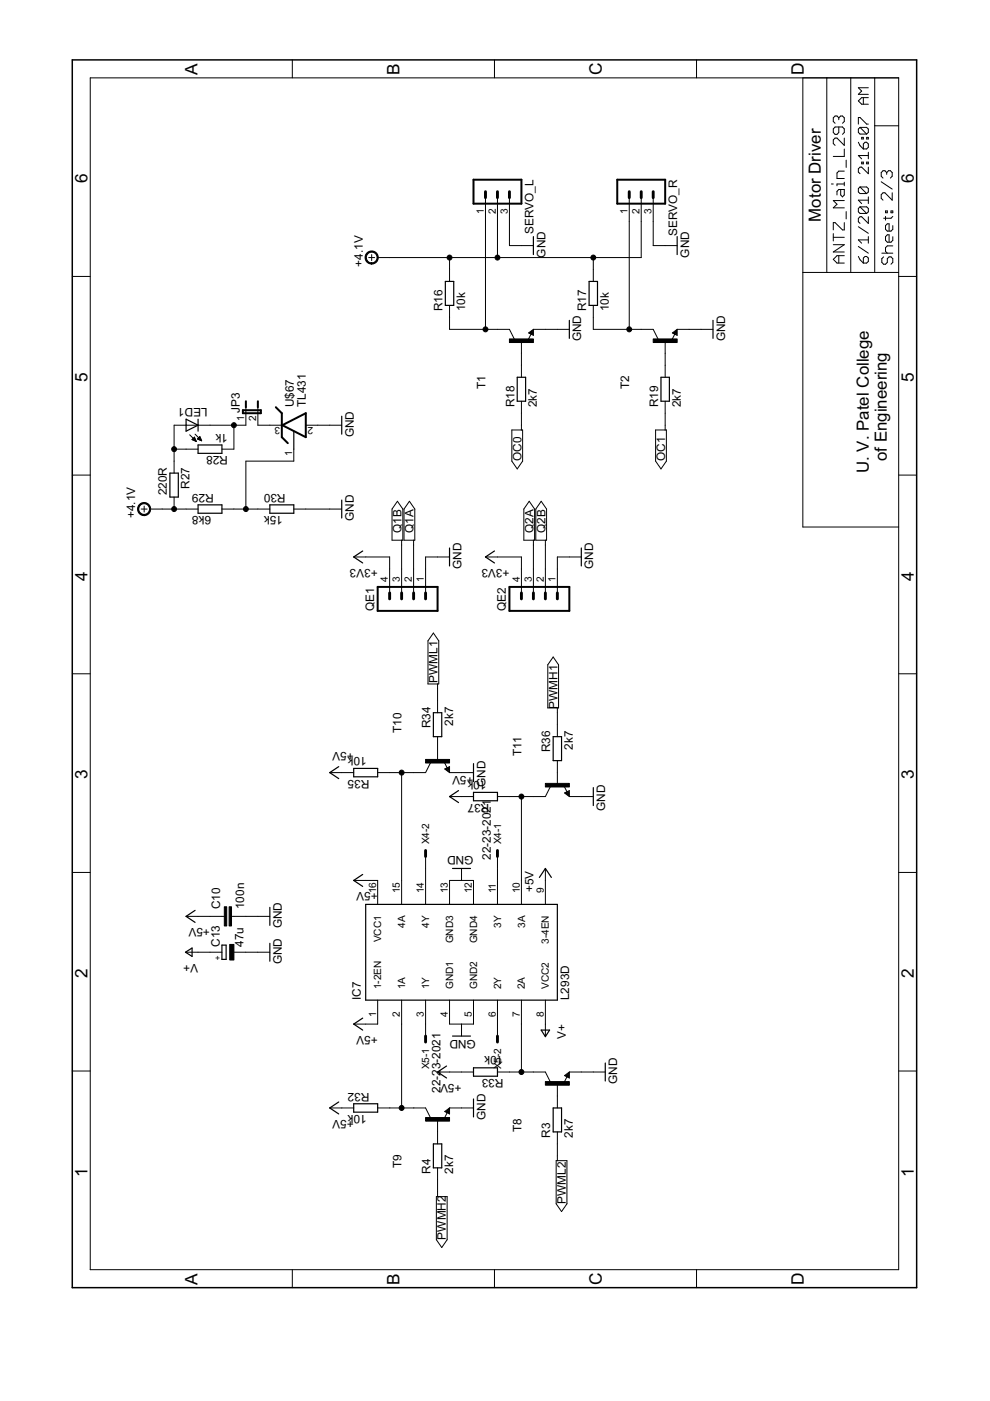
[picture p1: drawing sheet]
<svg xmlns="http://www.w3.org/2000/svg" width="210mm" height="297mm" viewBox="0 0 210 297" stroke-linecap="round" stroke-linejoin="round" font-family="sans-serif">
<g fill="#000" stroke="#000" stroke-width=".21">
<path d="M19.1 16.5v252.7zM62 12.7v3.8zM104.8 12.7v3.8zM147.7 12.7v3.8zM170.2 16.5h5.1zM175.3 16.5h5.1zM182 18.6h2.1zM182 18.6l.7 .7zM180.4 16.5h5.1zM185.5 16.5h5zM19.1 16.5h171.4zM176.3 39h.4z"/>
<path d="M176.7 33.2h2.3zM176.7 29.7v.7zM176.7 30.4l.4 .4zM176.7 27.3v.8zM176.7 28.1l.4 .4zM176.7 25v.8zM176.7 25l.4-.4zM177.1 29.3l-.4 .4zM177.1 26.9l-.4 .4zM177.1 28.5h.4zM176.7 25.8l.4 .3zM177.1 24.6h.4z"/>
<path d="M177.5 39v.4zM177.5 39h1.5zM177.5 36.7v1.1zM177.8 36.3l-.3 .4zM177.1 29.3h.4zM177.8 28.1l-.3 .4zM177.5 24.6l.3 .4zM177.8 36.3h1.2zM177.8 26.9v1.2zM177.8 25v.4zM177.8 25l.4-.4zM178.2 24.6h.4z"/>
<path d="M179 28.1l-.4 .4zM177.1 26.9h1.5zM178.6 24.6l.4 .4zM179 38.6v.8zM177.5 37.8h1.5zM179 31.6v1.6zM179 29.3v1.5zM177.5 29.3l1.5 1.5zM179 27.3v.8zM178.6 26.9l.4 .4zM179 25v.8zM179 25.8l-.4 .3z"/>
<path d="M179.4 34v1.5zM182 40l.4-.4zM182 35.8v.7zM182 36.5l.4 .3zM182 33h2.1zM182 30.2l.4 .7zM182 27.4v.7zM182 27.4l.4-.4zM182 24.9v1.4zM182 24.9h.4zM182 21.4l.7-.7zM182 20l.7-.7z"/>
<path d="M182.4 39.6h1.3zM182.4 35.4l-.4 .4zM182.4 30.9l.6 .7zM182 28.1l.4 .3zM182.4 27h1.3zM182.4 24.9l1.3 1.4zM182.4 35.4h.3zM182.7 34.4v.3zM182.7 34.4h.3zM182 33l.7 .7zM182.7 29.1v.4zM182.7 29.1h.3z"/>
<path d="M182 21.4l.7 .7zM182.7 20.7h1.4zM183 34.4v.3zM182.7 34.7h.3zM183 31.6h.7zM183 30.5v1.1zM183 29.1v.4zM182.7 29.5h.3zM183 20.7v1.4zM183.4 30.2l-.4 .3zM183.7 39.6l.4 .4zM183.7 34.4v.3z"/>
<path d="M183.7 34.4h.4zM183.7 31.6l.4-.4zM183.4 30.2h.3zM183.7 29.1v.4zM183.7 29.1h.4zM182.4 28.4h1.3zM183.7 27l.4 .4zM182.4 27l1.3 1.4zM183.7 26.3h.4zM184.1 40v.7zM184.1 35.4v1.4zM182.7 35.4l1.4 1.4z"/>
<path d="M184.1 34.4v.3zM183.7 34.7h.4zM184.1 32.3v1.4zM184.1 30.5v.7zM183.7 30.2l.4 .3zM184.1 29.1v.4zM183.7 29.5h.4zM184.1 27.4v.7zM184.1 28.1l-.4 .3zM182.7 22.1h1.4zM182 20h2.1zM185.5 16.5v10.2z"/>
<path d="M185.5 26.7v31.1zM186.8 36.6v.8zM187.2 36.2l-.4 .4zM186.8 37.4l.4 .4zM187.2 36.2h.4zM187.6 36.2l.4 .4zM188 36.6v.4zM188.4 36.2l-.4 .4zM188.4 36.2h.4zM188.8 36.2l.4 .4zM189.2 36.6v.8zM189.2 37.4l-.4 .4z"/>
<path d="M185.5 26.7h5zM15.3 58.6h3.8zM78.8 54v1.2zM78.2 54.6h1.2zM80.1 54.6h2.5zM95.3 57.1v2.6zM82.6 54.6h12.7zM95.3 54.6v2.5zM102.9 41.9v5.1zM105.5 41.9v5.1zM95.3 54.6h10.2zM105.5 47v7.6z"/>
<path d="M108 41.9v5.1zM108 47v5.1zM110.6 52.1h2.5zM108 52.1h2.6zM125.8 57.1v2.6zM105.5 54.6h20.3zM125.8 54.6v2.5zM133.4 41.9v5.1zM136 41.9v5.1zM136 47v7.6zM125.8 54.6h10.2zM138.5 41.9v5.1z"/>
<path d="M138.5 47v5.1zM141 52.1h2.6zM138.5 52.1h2.5zM170.2 16.5v41.3zM175.3 16.5v41.3zM170.2 57.8h5.1zM176.7 55l.8-.8zM176.7 53.4l2.3-1.5zM176.7 49.5v1.6zM176.7 47.2v1.5zM176.7 47.2h.4zM176.7 44.1l.8-.8z"/>
<path d="M176.7 42.5h2.3zM177.1 47.2l1.5 1.5zM176.7 55l.8 .8zM177.5 54.2h1.5zM176.7 42.5l.8 .8zM177.5 40.6v.7zM177.8 40.2l-.3 .4zM177.8 54.2v1.6zM177.8 40.2h1.2zM178.2 40.2v1.1zM178.6 48.7h.4zM178.2 41.3l.4 .4z"/>
<path d="M177.5 55.8h1.5zM176.7 53.4h2.3zM176.7 51.9h2.3zM176.7 50.3h2.3zM179 47.2v1.5zM176.7 44.1h2.3zM179 40.2v1.1zM179 41.3l-.4 .4zM179.4 44.9v1.5zM180.4 16.5v41.3zM175.3 57.8h5.1zM182 54.4l.4 .7z"/>
<path d="M182 50.9h2.1zM182 46.3v.7zM182 47l.4 .4zM182 44.2v.7zM182 44.2l.4-.3zM182 42.4h2.1zM182 40v.7zM182.4 55.1l.6 .7zM182.4 46l-.4 .3zM182 44.9l.4 .4zM182.4 43.9h1.3zM182 40.7l.4 .3z"/>
<path d="M182 50.9l.7 .7zM182.4 46h.3zM182 42.4l.7 .8zM183 55.8h.7zM183 54.7v1.1zM183 54.7l.4-.3zM183.7 55.8l.4-.4zM183.4 54.4h.3zM182.4 45.3h1.3zM183.7 43.9l.4 .3zM182.4 43.9l1.3 1.4zM182.4 41h1.3z"/>
<path d="M182.4 39.6l1.3 1.4zM184.1 54.7v.7zM183.7 54.4l.4 .3zM182 52.3l2.1 1.4zM184.1 50.2v1.4zM182 48.1l2.1 1.4zM184.1 46v1.4zM182.7 46l1.4 1.4zM184.1 44.2v.7zM183.7 45.3l.4-.4zM184.1 41.7v1.5zM183.7 41l.4-.3z"/>
<path d="M185.5 57.8h5zM180.4 57.8h5.1zM186.8 41.3v.7zM186.8 42l.4 .4zM187 54.8v.8zM187 55.6l.3 .4zM187 53.7h2.3zM187.2 40.9l-.4 .4zM187 54.8l.3-.3zM187.3 56h.4zM187.3 46.3h1.6zM187.2 40.9h.4z"/>
<path d="M188.1 55.6l-.4 .4zM187.7 52.5v.8zM187.7 52.5l.4-.4zM187.7 50.2v.7zM188.1 49.8l-.4 .4zM187.7 47.8v.8zM187.7 47.8l.4-.3zM187.7 45.9v.8zM187.7 44.7v.4zM187.7 44.7h.4zM188.1 54.8v.8zM188.1 54.8l.4-.3z"/>
<path d="M187.7 53.3l.4 .4zM188.1 52.1h1.2zM187.7 50.9l.4 .5zM188.1 49.8h.4zM187.7 48.6l.4 .4zM188.1 47.5h.4zM188.1 44.7v.4zM187.7 45.1h.4zM188.5 54.5h.4zM188.5 49.8v1.6zM188.5 47.5v1.5zM188.9 54.5l.4 .3z"/>
<path d="M188.1 51.4h.8zM188.1 49h.8zM189.3 45.9l-.4 .4zM188.9 44.7v.4zM188.9 44.7h.4zM189.2 40.9v1.5zM187.6 40.9l1.6 1.5zM186.8 38.5l2.4 1.6zM189.3 54.8v.8zM189.3 55.6l-.4 .4zM189.3 50.2v.7zM189.3 50.9l-.4 .5z"/>
<path d="M189.3 47.8v.8zM189.3 48.6l-.4 .4zM189.3 44.7v.4zM188.9 45.1h.4zM190.5 58.6h3.9zM95.3 64.7v2.6zM95.3 67.3v2.5zM95.3 69.8h7.6zM102.9 47v22.8zM105.5 69.8h2.5zM102.9 69.8h2.6zM108 69.8l1 2.1z"/>
<path d="M110.6 72.4v2.5zM110.6 77.4v2.6zM110.6 74.9v2.5zM112.1 70.6l1-.8zM112.6 70.8l-.6 1.3zM113.1 69.8v1.3zM112.1 70.6l1 .5zM113.1 69.8h2.5zM115.6 69.8h2.6zM118.2 69.8h2.5zM125.8 64.7v2.6zM125.8 67.3v2.5z"/>
<path d="M125.8 69.8h7.6zM133.4 47v22.8zM136 69.8h2.5zM133.4 69.8h2.6zM138.5 69.8l1 2.1zM141 72.4v2.5zM141 77.4v2.6zM141 74.9v2.5zM142.6 70.6l1-.8zM143.1 70.8l-.6 1.3zM143.6 69.8v1.3zM142.6 70.6l1 .5z"/>
<path d="M143.6 69.8h2.5zM146.1 69.8h2.5zM148.6 69.8h2.6zM36.9 97.8v2.5zM36.9 90.1h2.6zM36.9 90.1v5.1zM36.9 95.2v2.6zM39.5 95.2h2.5zM39.5 90.1h2.5zM36.9 95.2h2.6zM40.2 92.2l1.4 1.4zM41.2 92.7l-.5 .5z"/>
<path d="M40.9 93v.3zM41 92.9v.4zM41.1 92.8v.6zM41.2 92.7l.4 .9zM41.2 92.7v.7zM41.3 93v.5zM41.4 92.1l1.4 1.4zM41.5 93.3v.2zM40.7 93.2l.9 .4zM41.9 93.1l.5-.5zM42 93v.1zM42.1 92.9v.3z"/>
<path d="M42.2 92.8v.4zM42.3 92.6v.7zM42.4 92.6l.4 .9zM42.4 92.7v.6zM42.5 93v.4zM42.7 93.3v.1zM41.9 93.1l.9 .4zM42 90.1h2.5zM44.5 90.1h5.1zM47.1 95.2h2.5zM49.6 90.1h2.5zM49.6 90.1v5.1z"/>
<path d="M52.1 87.6v2.5zM52.1 86.3v1.3zM52.1 97.8h10.2zM54.7 87.6v2.5zM54.7 86.3v1.3zM54.7 90.1h2.5zM57.2 90.1h2.6zM62.3 95.2v2.6zM64.8 90.1h2.6zM69.9 90.1h2.6zM67.4 90.1h2.5zM108.5 91.2v6.6z"/>
<path d="M108.5 91.2h2.1zM110.8 97.8l-1.1 1.6zM108.5 97.8l1.2 1.6zM110.6 91.2h.2zM110.6 90.1v1.1zM110.6 85.1v2.5zM110.6 87.6v2.5zM110.8 91.2v6.6zM139 91.2v6.6zM139 91.2h2zM141.3 97.8l-1.2 1.6zM139 97.8l1.1 1.6z"/>
<path d="M141 91.2h.3zM141 90.1v1.1zM141 85.1v2.5zM141 87.6v2.5zM141.3 91.2v6.6zM15.3 100.7h3.8zM30.6 107.3v1.3zM29.9 107.9h1.3zM31.8 107.9h2.6zM34.4 107.9h2.5zM36.9 105.4v2.5zM36.9 107.9h2.6z"/>
<path d="M39.5 107.9h2.5zM47.1 107.9h2.5zM49.6 107.9h2.5zM52.1 107.9h2.6zM52.1 97.8v10.1zM54.7 107.9h2.5zM62.3 107.9h2.5zM69.9 107.9h2.6zM64.8 107.9h5.1zM75 118.1h2.5zM77.5 118.1h5.1zM83.1 107.9v6.6z"/>
<path d="M83.1 114.5h2.1zM84.3 106.3l1.1 1.6zM84.3 106.3l-1.2 1.6zM85.2 114.5h.2zM85.2 114.5v1zM85.4 107.9v6.6zM85.7 107.9v6.6zM85.7 114.5h2zM86.8 106.3l1.1 1.6zM86.8 106.3l-1.1 1.6zM87.7 114.5h.2zM87.7 114.5v1z"/>
<path d="M87.9 107.9v6.6zM90.2 118.1h2.6zM92.8 118.1h2.5zM102.9 118.1h2.6zM105.5 118.1h5.1zM111.1 107.9v6.6zM111.1 114.5h2zM112.2 106.3l1.1 1.6zM112.2 106.3l-1.1 1.6zM113.1 114.5h.2zM113.1 114.5v1zM113.3 107.9v6.6z"/>
<path d="M113.6 107.9v6.6zM113.6 114.5h2zM114.7 106.3l1.2 1.6zM114.7 106.3l-1.1 1.6zM115.6 114.5h.3zM115.6 114.5v1zM115.9 107.9v6.6zM118.2 118.1h2.5zM120.7 118.1h2.6zM170.2 57.8v53.9zM170.2 111.7h20.3zM190.5 100.7h3.9z"/>
<path d="M82.6 120.6v5.1zM82.6 118.1v2.5zM85.2 120.6v5.1zM85.2 115.5v5.1zM87.7 120.6v5.1zM87.7 115.5v5.1zM90.2 120.6v5.1zM90.2 118.1v2.5zM90.7 135.9v9.1zM91.9 134.2l1.1 1.7zM91.9 134.2l-1.2 1.7zM110.6 120.6v5.1z"/>
<path d="M110.6 118.1v2.5zM113.1 120.6v5.1zM113.1 115.5v5.1zM115.6 120.6v5.1zM115.6 115.5v5.1zM117.3 139.3l1.1 1.6zM117.3 139.3l-1.2 1.6zM118.2 120.6v5.1zM118.2 118.1v2.5zM15.3 142.9h3.8zM90.7 145h2.1zM92.8 145h.2z"/>
<path d="M92.8 145v1zM92.8 156.2v2.5zM92.8 148.6v2.5zM92.8 158.7v2.6zM92.8 146v2.6zM93 135.9v9.1zM116.1 140.9v9.2zM116.1 150.1h2.1zM118.2 150.1h.2zM118.2 150.1v1zM118.2 153.6v2.6zM118.2 151.1v2.5z"/>
<path d="M118.4 140.9v9.2zM190.5 142.9h3.9zM72.5 163.8h2.5zM69.9 163.8h2.6zM80.1 163.8h2.5zM82.6 163.8h2.6zM85.2 163.8h2.5zM85.2 163.8v22.9zM87.7 163.8h2.5zM91.2 161.8l-1 2zM94.3 163l1 .8zM94.2 161.6l.6 1.2z"/>
<path d="M95.3 162.5v1.3zM94.3 163l1-.5zM97.9 163.8h2.5zM97.9 168.9h2.5zM95.3 168.9h2.6zM95.3 163.8h2.6zM105.5 168.9h2.5zM108 168.9h2.6zM110.6 168.9h2.5zM110.6 168.9v17.8zM113.1 168.9h2.5zM116.6 166.9l-1 2z"/>
<path d="M118.2 161.3v2.5zM118.2 163.8v2.5zM119.7 168.1l1 .8zM119.6 166.6l.6 1.3zM120.7 167.6v1.3zM119.7 168.1l1-.5zM123.3 168.9h2.5zM120.7 168.9h2.6zM15.3 185h3.8zM39.5 194.3h2.5zM44.5 194.3h2.6zM42 194.3h2.5z"/>
<path d="M47.1 194.3h.5zM49.1 194.3h.5zM49.6 194.3h2.5zM52.1 194.3h2.6zM54.7 194.3h2.5zM75 186.7h2.5zM77.5 186.7h2.6zM80.1 186.7v5zM85.2 186.7v5zM90.2 181.6v2.5zM90.2 186.7v5zM90.2 184.1v2.6z"/>
<path d="M95.3 186.7v5zM95.3 186.7h2.6zM97.9 184.1v2.6zM97.9 186.7h2.5zM100.4 186.7v5zM105.5 181.6v2.5zM105.5 186.7v5zM105.5 184.1v2.6zM110.6 186.7v5zM115.6 186.7v5zM115.6 184.1v2.6zM190.5 185h3.9z"/>
<path d="M39.5 201.9h2.5zM44.5 201.9h2.6zM42 201.9h2.5zM49.6 201.9h2.5zM54.7 201.9h2.5zM52.1 201.9h2.6zM75 217.1h2.5zM77.5 217.1h2.6zM80.1 212v5.1zM85.2 212v5.1zM90.2 217.1v2.6zM90.2 212v5.1z"/>
<path d="M95.3 212v5.1zM95.3 217.1h2.6zM97.9 217.1v2.6zM97.9 217.1h2.5zM100.4 212v5.1zM105.5 217.1v2.6zM105.5 212v5.1zM110.6 212v5.1zM110.6 217.1v10.2zM115.6 217.1v2.6zM115.6 212v5.1zM15.3 227.1h3.8z"/>
<path d="M72.5 234.9h2.5zM69.9 234.9h2.6zM80.1 234.9h2.5zM82.6 234.9h2.6zM85.2 234.9h2.5zM85.2 217.1v17.8zM87.7 234.9h2.5zM90.2 234.9l1 2zM92.8 240v2.5zM92.8 237.4v2.6zM94.3 235.7l1-.8zM94.8 235.9l-.6 1.3z"/>
<path d="M92.8 227.3h2.5zM95.3 234.9v1.3zM94.3 235.7l1 .5zM95.3 227.3h2.6zM97.9 227.3h2.5zM97.9 234.9h2.5zM95.3 234.9h2.6zM105.5 227.3h2.5zM108 227.3h2.6zM110.6 227.3h2.5zM113.1 227.3h2.5zM115.6 227.3l1 2z"/>
<path d="M118.2 232.4v2.5zM118.2 229.8v2.6zM119.7 228l1-.7zM120.2 228.3l-.6 1.2zM120.7 227.3v1.3zM119.7 228l1 .6zM120.7 227.3h2.6zM123.3 227.3h2.5zM125.8 227.3h2.5zM190.5 227.1h3.9zM92.5 253.7v9.1zM92.5 253.7h.3z"/>
<path d="M92.8 252.7v1zM92.8 247.6v2.5zM92.8 250.1v2.6zM92.8 253.7h2zM117.9 246.1v9.1zM117.9 246.1h.3zM118.2 245.1v1zM118.2 240v2.5zM118.2 242.5v2.6zM117.9 255.2l1.2 1.7zM120.2 255.2l-1.1 1.7zM120.2 246.1v9.1z"/>
<path d="M118.2 246.1h2zM19.1 269.2h171.4zM62 269.2v3.8zM92.5 262.8l1.2 1.7zM94.8 262.8l-1.1 1.7zM94.8 253.7v9.1zM104.8 269.2v3.8zM147.7 269.2v3.8zM190.5 16.5v252.7z"/>
<path d="M77.7 53.7a1.4 1.4 0 0 1 2.4 .3 1.4 1.4 0 0 1-1.3 2v-.3a1.14 1.14 0 0 1-.9-1.7 1.14 1.14 0 0 1 1.9-.1 1.14 1.14 0 0 1-.7 1.8h-.3v.3a1.39 1.39 0 0 1-1.3-.8 1.39 1.39 0 0 1 .2-1.5z" fill-rule="evenodd"/>
<path d="M29.5 107a1.39 1.39 0 0 1 2.3 .3 1.39 1.39 0 0 1-1.2 2v-.2a1.14 1.14 0 0 1-1.1-1.6 1.14 1.14 0 0 1 1.9-.3 1.14 1.14 0 0 1-.6 1.8l-.2 .1v.2a1.39 1.39 0 0 1-1.3-.8 1.39 1.39 0 0 1 .2-1.5z" fill-rule="evenodd"/>
<circle cx="95.3" cy="54.6" r=".52"/>
<circle cx="105.5" cy="54.6" r=".52"/>
<circle cx="125.8" cy="54.6" r=".52"/>
<circle cx="102.9" cy="69.8" r=".52"/>
<circle cx="133.4" cy="69.8" r=".52"/>
<circle cx="36.9" cy="95.2" r=".52"/>
<circle cx="49.6" cy="90.1" r=".52"/>
<circle cx="36.9" cy="107.9" r=".52"/>
<circle cx="52.1" cy="107.9" r=".52"/>
<circle cx="85.1" cy="163.8" r=".52"/>
<circle cx="110.5" cy="168.9" r=".52"/>
<circle cx="85.1" cy="234.9" r=".52"/>
<circle cx="110.5" cy="227.3" r=".52"/>
</g>
<path d="M15.3 12.7v260.3zM15.3 12.7h179.1zM15.3 273h179.1zM194.4 12.7v260.3z" fill="#000" stroke="#000" stroke-width=".32"/>
<g fill="#000" stroke="#000" stroke-width=".42">
<path d="M100.4 38.1h10.2zM110.6 38.1v5.1zM130.9 38.1h10.1zM141 38.1v5.1zM100.4 38.1v5.1zM100.4 43.2h10.2zM130.9 38.1v5.1zM130.9 43.2h10.1zM51.5 87.6h3.8zM51.5 87v.6zM52.1 85.1v1.2zM54.7 85.1v1.2z"/>
<path d="M55.3 87v.6zM51.5 87h3.8zM59.8 92.7l1.2 1.3zM59.8 87.6v5.1zM58.5 86.3l1.3 1.3zM59.9 90.1l4.9 2.6zM59.9 90.1l4.9-2.5zM64.8 87.6v5.1zM80.1 129.5h12.7zM80.1 124.4v5.1zM92.8 124.4v5.1zM80.1 124.4h12.7z"/>
<path d="M108 129.5h12.7zM108 124.4v5.1zM120.7 124.4v5.1zM108 124.4h12.7z"/>
</g>
<g fill="#000" stroke="#000" stroke-width=".61">
<path d="M102.9 40.6v1.3zM105.5 40.6v1.3zM108 40.6v1.3zM133.4 40.6v1.3zM136 40.6v1.3zM138.5 40.6v1.3zM82.6 125.7v1.3zM85.2 125.7v1.3zM87.7 125.7v1.3zM90.2 125.7v1.3zM110.6 125.7v1.3zM113.1 125.7v1.3z"/>
<path d="M115.6 125.7v1.3zM118.2 125.7v1.3zM90.2 180.3v1.3zM105.5 180.3v1.3zM90.2 219.7v1.2zM105.5 219.7v1.2z"/>
</g>
<g fill="#000" stroke="#000" stroke-width=".25">
<path d="M94.4 59.7v5zM94.4 59.7h1.8zM113.1 50.2v3.8zM124.9 59.7v5zM124.9 59.7h1.8zM143.6 50.2v3.8zM96.2 59.7v5zM94.4 64.7h1.8zM109.7 80v5.1zM109.7 80h1.7zM112.3 70.6l.5 .2zM112.8 70.5v.3z"/>
<path d="M112.6 70.6l.2-.1zM113 70.1v.7zM112.3 70.6l.7-.5zM120.7 67.9v3.8zM126.7 59.7v5zM124.9 64.7h1.8zM140.1 80v5.1zM140.1 80h1.8zM142.8 70.6l.5 .2zM143.3 70.5v.3zM143.1 70.6l.2-.1zM143.4 70.1v.7z"/>
<path d="M142.8 70.6l.6-.5zM151.2 67.9v3.8zM39.5 88.9l2.5 1.2zM39.5 88.9v1.2zM39.5 90.1v1.3zM42 96.1h5.1zM42 94.3v1.8zM39.5 91.4l2.5-1.3zM42 88.9v1.2zM42 90.1v1.3zM42 94.3h5.1zM47.1 94.3v1.8z"/>
<path d="M62.3 91.4v3.8zM72.5 88.2v3.9zM111.4 80v5.1zM109.7 85.1h1.7zM141.9 80v5.1zM140.1 85.1h1.8zM36 100.3v5.1zM36 105.4h1.8zM36 100.3h1.8zM37.8 100.3v5.1zM42 108.8h5.1zM42 107v1.8z"/>
<path d="M42 107h5.1zM47.1 107v1.8zM57.2 108.8h5.1zM57.2 107v1.8zM57.2 107h5.1zM62.3 107v1.8zM72.5 106v3.8zM75 118.1l1.9 1.3zM75 118.1l1.9-1.3zM95.3 116.2v3.8zM102.9 118.1l1.9 1.3zM102.9 118.1l1.9-1.3z"/>
<path d="M123.3 116.2v3.8zM91.9 151.1v5.1zM93.7 151.1v5.1zM91.9 156.2h1.8zM91.9 151.1h1.8zM119.1 156.2v5.1zM117.3 156.2h1.8zM69.9 163.8l1.9-1.3zM69.9 163.8l1.9 1.3zM75 162.9h5.1zM75 162.9v1.8zM75 164.7h5.1z"/>
<path d="M80.1 162.9v1.8zM94.6 163l.5-.2zM95.1 162.8v.4zM94.8 163l.3 .2zM95.2 162.8v.8zM94.6 163l.6 .6zM95.3 168.9l1.9-1.3zM95.3 168.9l1.9 1.3zM100.4 161.9v3.8zM100.4 168h5.1zM100.4 168v1.8zM100.4 169.8h5.1z"/>
<path d="M105.5 168v1.8zM117.3 156.2v5.1zM117.3 161.3h1.8zM120 168.1l.5-.2zM120.5 167.9v.4zM120.2 168.1l.3 .2zM120.6 167.9v.7zM120 168.1l.6 .5zM125.8 167v3.8zM39.5 194.3l1.9 1.3zM39.5 194.3l1.9-1.3zM57.2 192.4v3.8z"/>
<path d="M75 186.7l1.9 1.2zM75 186.7l1.9-1.3zM77.5 191.7v20.3zM95.9 184.1h3.9zM115.6 184.1l-1.2 1.9zM115.6 184.1l1.3 1.9zM77.5 191.7h40.7zM39.3 201.9l1.4 .9zM39.3 201.9l1.4-.9zM40.7 201v1.8zM47.1 203.4h.8zM47.1 200.4v3z"/>
<path d="M47.9 200.4v3zM47.1 200.4h.8zM57.2 200v3.8zM75 217.1l1.9 1.3zM75 217.1l1.9-1.2zM77.5 212h40.7zM95.9 219.7h3.9zM114.7 218.4l.9 1.4zM116.5 218.4l-.9 1.4zM114.7 218.4h1.8zM118.2 191.7v20.3zM69.9 234.9l1.9 1.3z"/>
<path d="M69.9 234.9l1.9-1.3zM75 235.8h5.1zM75 234v1.8zM75 234h5.1zM80.1 234v1.8zM92.8 227.3l1.9 1.3zM94.6 235.7l.5 .2zM92.8 227.3l1.9-1.3zM95.1 235.5v.4zM94.8 235.7l.3-.2zM95.2 235.2v.7zM94.6 235.7l.6-.5z"/>
<path d="M100.4 228.2h5.1zM100.4 226.4v1.8zM100.4 233v3.8zM100.4 226.4h5.1zM105.5 226.4v1.8zM117.3 234.9v5.1zM119.1 234.9v5.1zM117.3 234.9h1.8zM117.3 240h1.8zM120 228l.5 .3zM120.5 227.9v.4zM120.2 228l.3-.1z"/>
<path d="M120.6 227.5v.8zM120 228l.6-.5zM128.3 225.4v3.8zM91.9 242.5v5.1zM93.7 242.5v5.1zM91.9 242.5h1.8zM91.9 247.6h1.8z"/>
</g>
<path d="M108 71.9h5.1v.7h-5.1zM138.5 71.9h5.1v.7h-5.1zM90.2 161h5.1v.8h-5.1zM115.6 166.1h5.1v.8h-5.1zM47.6 192.3h.5v4h-.5zM48.6 192.3h.5v4h-.5zM48.7 200.2h.9v3.3h-.9zM90.2 236.9h5.1v.8h-5.1zM115.6 229.3h5.1v.8h-5.1z" fill="#000" stroke="#000" stroke-width=".21"/>
<g font-size="4.1">
<text x="41.9" y="15.9" transform="rotate(-90 41.9 15.9)">A</text>
<text x="84.7" y="15.9" transform="rotate(-90 84.7 15.9)">B</text>
<text x="127.6" y="15.9" transform="rotate(-90 127.6 15.9)">C</text>
<text x="170.4" y="15.9" transform="rotate(-90 170.4 15.9)">D</text>
<text x="18.5" y="38.9" transform="rotate(-90 18.5 38.9)">6</text>
<text x="193.8" y="38.9" transform="rotate(-90 193.8 38.9)">6</text>
<text x="18.5" y="81" transform="rotate(-90 18.5 81)">5</text>
<text x="193.8" y="81" transform="rotate(-90 193.8 81)">5</text>
<text x="18.5" y="123.1" transform="rotate(-90 18.5 123.1)">4</text>
<text x="193.8" y="123.1" transform="rotate(-90 193.8 123.1)">4</text>
<text x="18.5" y="165.2" transform="rotate(-90 18.5 165.2)">3</text>
<text x="193.8" y="165.2" transform="rotate(-90 193.8 165.2)">3</text>
<text x="18.5" y="207.3" transform="rotate(-90 18.5 207.3)">2</text>
<text x="193.8" y="207.3" transform="rotate(-90 193.8 207.3)">2</text>
<text x="18.5" y="249.4" transform="rotate(-90 18.5 249.4)">1</text>
<text x="193.8" y="249.4" transform="rotate(-90 193.8 249.4)">1</text>
<text x="41.9" y="272.4" transform="rotate(-90 41.9 272.4)">A</text>
<text x="84.7" y="272.4" transform="rotate(-90 84.7 272.4)">B</text>
<text x="127.6" y="272.4" transform="rotate(-90 127.6 272.4)">C</text>
<text x="170.4" y="272.4" transform="rotate(-90 170.4 272.4)">D</text>
</g>
<g font-size="4">
<text x="174" y="47" transform="rotate(-90 174 47)">Motor Driver</text>
<text x="184.2" y="100.3" transform="rotate(-90 184.2 100.3)">U. V. Patel College</text>
<text x="188" y="97.8" transform="rotate(-90 188 97.8)">of Engineering</text>
</g>
<g font-size="2.8">
<text x="113.1" y="49.6" transform="rotate(-90 113.1 49.6)">SERVO_L</text>
<text x="143.6" y="50" transform="rotate(-90 143.6 50)">SERVO_R</text>
<text x="76.9" y="56.5" transform="rotate(-90 76.9 56.5)">+4.1V</text>
<text x="115.6" y="54.6" transform="rotate(-90 115.6 54.6)">GND</text>
<text x="146.1" y="54.6" transform="rotate(-90 146.1 54.6)">GND</text>
<text x="93.8" y="66" transform="rotate(-90 93.8 66)">R16</text>
<text x="98.6" y="66" transform="rotate(-90 98.6 66)">10k</text>
<text x="124.3" y="66" transform="rotate(-90 124.3 66)">R17</text>
<text x="129.1" y="66" transform="rotate(-90 129.1 66)">10k</text>
<text x="123.2" y="72.4" transform="rotate(-90 123.2 72.4)">GND</text>
<text x="153.7" y="72.4" transform="rotate(-90 153.7 72.4)">GND</text>
<text x="102.9" y="82.5" transform="rotate(-90 102.9 82.5)">T1</text>
<text x="133.4" y="82.5" transform="rotate(-90 133.4 82.5)">T2</text>
<text x="44" y="86.6" transform="rotate(-180 44 86.6)">LED1</text>
<text x="50.9" y="87.6" transform="rotate(-90 50.9 87.6)">JP3</text>
<text x="62.3" y="86.3" transform="rotate(-90 62.3 86.3)">U$67</text>
<text x="64.8" y="86.3" transform="rotate(-90 64.8 86.3)">TL431</text>
<text x="109.1" y="86.3" transform="rotate(-90 109.1 86.3)">R18</text>
<text x="113.9" y="86.3" transform="rotate(-90 113.9 86.3)">2k7</text>
<text x="139.5" y="86.3" transform="rotate(-90 139.5 86.3)">R19</text>
<text x="144.3" y="86.3" transform="rotate(-90 144.3 86.3)">2k7</text>
<text x="48.3" y="91.9" transform="rotate(-180 48.3 91.9)">1k</text>
<text x="75" y="92.7" transform="rotate(-90 75 92.7)">GND</text>
<text x="48.3" y="96.7" transform="rotate(-180 48.3 96.7)">R28</text>
<text x="110.5" y="97.8" transform="rotate(-90 110.5 97.8)">OC0</text>
<text x="141" y="97.8" transform="rotate(-90 141 97.8)">OC1</text>
<text x="35.4" y="105" transform="rotate(-90 35.4 105)">220R</text>
<text x="40.2" y="103.6" transform="rotate(-90 40.2 103.6)">R27</text>
<text x="45.3" y="104.7" transform="rotate(-180 45.3 104.7)">R29</text>
<text x="60.5" y="104.7" transform="rotate(-180 60.5 104.7)">R30</text>
<text x="28.7" y="109.8" transform="rotate(-90 28.7 109.8)">+4.1V</text>
<text x="44.8" y="109.5" transform="rotate(-180 44.8 109.5)">6k8</text>
<text x="60" y="109.5" transform="rotate(-180 60 109.5)">15k</text>
<text x="75" y="110.5" transform="rotate(-90 75 110.5)">GND</text>
<text x="85.2" y="113" transform="rotate(-90 85.2 113)">Q1B</text>
<text x="87.7" y="113" transform="rotate(-90 87.7 113)">Q1A</text>
<text x="113.1" y="113" transform="rotate(-90 113.1 113)">Q2A</text>
<text x="115.6" y="113" transform="rotate(-90 115.6 113)">Q2B</text>
<text x="80.1" y="120.6" transform="rotate(-180 80.1 120.6)">+3V3</text>
<text x="97.9" y="120.6" transform="rotate(-90 97.9 120.6)">GND</text>
<text x="108" y="120.6" transform="rotate(-180 108 120.6)">+3V3</text>
<text x="125.8" y="120.6" transform="rotate(-90 125.8 120.6)">GND</text>
<text x="79.3" y="129.5" transform="rotate(-90 79.3 129.5)">QE1</text>
<text x="107.2" y="129.5" transform="rotate(-90 107.2 129.5)">QE2</text>
<text x="92.8" y="144.8" transform="rotate(-90 92.8 144.8)">PWML1</text>
<text x="85.2" y="155.4" transform="rotate(-90 85.2 155.4)">T10</text>
<text x="91.3" y="154.4" transform="rotate(-90 91.3 154.4)">R34</text>
<text x="96.1" y="153.9" transform="rotate(-90 96.1 153.9)">2k7</text>
<text x="118.2" y="150.3" transform="rotate(-90 118.2 150.3)">PWMH1</text>
<text x="75" y="159.5" transform="rotate(-180 75 159.5)">+5V</text>
<text x="77.8" y="160.5" transform="rotate(-180 77.8 160.5)">10k</text>
<text x="110.5" y="160.3" transform="rotate(-90 110.5 160.3)">T11</text>
<text x="116.7" y="159.5" transform="rotate(-90 116.7 159.5)">R36</text>
<text x="121.5" y="159" transform="rotate(-90 121.5 159)">2k7</text>
<text x="78.3" y="165.3" transform="rotate(-180 78.3 165.3)">R35</text>
<text x="100.4" y="165.6" transform="rotate(-180 100.4 165.6)">k</text>
<text x="100.4" y="164.6" transform="rotate(-180 100.4 164.6)">+5V</text>
<text x="102.9" y="166.8" transform="rotate(-90 102.9 166.8)">GND</text>
<text x="103.2" y="165.6" transform="rotate(-180 103.2 165.6)">10</text>
<text x="103.7" y="170.4" transform="rotate(-180 103.7 170.4)">R37</text>
<text x="128.3" y="171.9" transform="rotate(-90 128.3 171.9)">GND</text>
<text x="100.4" y="181.6" transform="rotate(-180 100.4 181.6)">GND</text>
<text x="104.1" y="182.3" transform="rotate(-90 104.1 182.3)">22-23-2021</text>
<text x="80.1" y="189.2" transform="rotate(-180 80.1 189.2)">+5V</text>
<text x="113.1" y="189.2" transform="rotate(-90 113.1 189.2)">+5V</text>
<text x="44.5" y="196.8" transform="rotate(-180 44.5 196.8)">+5V</text>
<text x="46.7" y="192.8" transform="rotate(-90 46.7 192.8)">C10</text>
<text x="51.8" y="192.8" transform="rotate(-90 51.8 192.8)">100n</text>
<text x="59.8" y="196.8" transform="rotate(-90 59.8 196.8)">GND</text>
<text x="46.6" y="200.8" transform="rotate(-90 46.6 200.8)">C13</text>
<text x="51.7" y="200.8" transform="rotate(-90 51.7 200.8)">47u</text>
<text x="42" y="204.4" transform="rotate(-180 42 204.4)">V+</text>
<text x="59.8" y="204.4" transform="rotate(-90 59.8 204.4)">GND</text>
<text x="76.5" y="212.1" transform="rotate(-90 76.5 212.1)">IC7</text>
<text x="120.7" y="212.1" transform="rotate(-90 120.7 212.1)">L293D</text>
<text x="80.1" y="219.7" transform="rotate(-180 80.1 219.7)">+5V</text>
<text x="100.9" y="220.4" transform="rotate(-180 100.9 220.4)">GND</text>
<text x="119.9" y="220.3" transform="rotate(-90 119.9 220.3)">V+</text>
<text x="93.4" y="226.7" transform="rotate(-90 93.4 226.7)">3-2021</text>
<text x="106.7" y="224" transform="rotate(-180 106.7 224)">10k</text>
<text x="78.3" y="231.6" transform="rotate(-180 78.3 231.6)">R32</text>
<text x="93.4" y="231.7" transform="rotate(-90 93.4 231.7)">22-2</text>
<text x="97.9" y="229.8" transform="rotate(-180 97.9 229.8)">+5V</text>
<text x="106.7" y="228.8" transform="rotate(-180 106.7 228.8)">R33</text>
<text x="130.9" y="229.8" transform="rotate(-90 130.9 229.8)">GND</text>
<text x="75" y="237.5" transform="rotate(-180 75 237.5)">+5V</text>
<text x="77.8" y="236.4" transform="rotate(-180 77.8 236.4)">10k</text>
<text x="102.9" y="237.5" transform="rotate(-90 102.9 237.5)">GND</text>
<text x="110.5" y="240" transform="rotate(-90 110.5 240)">T8</text>
<text x="116.7" y="241.3" transform="rotate(-90 116.7 241.3)">R3</text>
<text x="121.5" y="241.3" transform="rotate(-90 121.5 241.3)">2k7</text>
<text x="85.2" y="247.6" transform="rotate(-90 85.2 247.6)">T9</text>
<text x="91.3" y="248.9" transform="rotate(-90 91.3 248.9)">R4</text>
<text x="96.1" y="248.9" transform="rotate(-90 96.1 248.9)">2k7</text>
<text x="119.9" y="255.2" transform="rotate(-90 119.9 255.2)">PWML2</text>
<text x="94.6" y="262.8" transform="rotate(-90 94.6 262.8)">PWMH2</text>
</g>
<g font-size="2.4">
<text x="102.6" y="45.4" transform="rotate(-90 102.6 45.4)">1</text>
<text x="105.1" y="45.4" transform="rotate(-90 105.1 45.4)">2</text>
<text x="107.7" y="45.4" transform="rotate(-90 107.7 45.4)">3</text>
<text x="133" y="45.4" transform="rotate(-90 133 45.4)">1</text>
<text x="135.6" y="45.4" transform="rotate(-90 135.6 45.4)">2</text>
<text x="138.1" y="45.4" transform="rotate(-90 138.1 45.4)">3</text>
<text x="51.8" y="89.2" transform="rotate(-90 51.8 89.2)">1</text>
<text x="54.3" y="89.2" transform="rotate(-90 54.3 89.2)">2</text>
<text x="59.4" y="90.5" transform="rotate(-180 59.4 90.5)">3</text>
<text x="66.4" y="90.5" transform="rotate(-180 66.4 90.5)">2</text>
<text x="61.9" y="96.8" transform="rotate(-90 61.9 96.8)">1</text>
<text x="82.3" y="123.4" transform="rotate(-90 82.3 123.4)">4</text>
<text x="84.8" y="123.4" transform="rotate(-90 84.8 123.4)">3</text>
<text x="87.3" y="123.4" transform="rotate(-90 87.3 123.4)">2</text>
<text x="89.9" y="123.4" transform="rotate(-90 89.9 123.4)">1</text>
<text x="110.2" y="123.4" transform="rotate(-90 110.2 123.4)">4</text>
<text x="112.7" y="123.4" transform="rotate(-90 112.7 123.4)">3</text>
<text x="115.3" y="123.4" transform="rotate(-90 115.3 123.4)">2</text>
<text x="117.8" y="123.4" transform="rotate(-90 117.8 123.4)">1</text>
<text x="91" y="179" transform="rotate(-90 91 179)">X4-2</text>
<text x="106.2" y="179" transform="rotate(-90 106.2 179)">X4-1</text>
<text x="79.7" y="189.4" transform="rotate(-90 79.7 189.4)">16</text>
<text x="84.8" y="189.4" transform="rotate(-90 84.8 189.4)">15</text>
<text x="89.9" y="189.4" transform="rotate(-90 89.9 189.4)">14</text>
<text x="95" y="189.4" transform="rotate(-90 95 189.4)">13</text>
<text x="100" y="189.4" transform="rotate(-90 100 189.4)">12</text>
<text x="105.1" y="189.4" transform="rotate(-90 105.1 189.4)">11</text>
<text x="110.2" y="189.4" transform="rotate(-90 110.2 189.4)">10</text>
<text x="115.3" y="189.4" transform="rotate(-90 115.3 189.4)">9</text>
<text x="85.9" y="196.7" transform="rotate(-90 85.9 196.7)">4A</text>
<text x="91" y="196.7" transform="rotate(-90 91 196.7)">4Y</text>
<text x="106.2" y="196.7" transform="rotate(-90 106.2 196.7)">3Y</text>
<text x="111.3" y="196.7" transform="rotate(-90 111.3 196.7)">3A</text>
<text x="80.8" y="199.8" transform="rotate(-90 80.8 199.8)">VCC1</text>
<text x="96.1" y="200" transform="rotate(-90 96.1 200)">GND3</text>
<text x="101.2" y="200" transform="rotate(-90 101.2 200)">GND4</text>
<text x="116.4" y="200.1" transform="rotate(-90 116.4 200.1)">3-4EN</text>
<text x="80.8" y="209.7" transform="rotate(-90 80.8 209.7)">1-2EN</text>
<text x="85.9" y="209.7" transform="rotate(-90 85.9 209.7)">1A</text>
<text x="91" y="209.7" transform="rotate(-90 91 209.7)">1Y</text>
<text x="96.1" y="209.7" transform="rotate(-90 96.1 209.7)">GND1</text>
<text x="101.2" y="209.7" transform="rotate(-90 101.2 209.7)">GND2</text>
<text x="106.2" y="209.7" transform="rotate(-90 106.2 209.7)">2Y</text>
<text x="111.3" y="209.7" transform="rotate(-90 111.3 209.7)">2A</text>
<text x="116.4" y="209.7" transform="rotate(-90 116.4 209.7)">VCC2</text>
<text x="79.7" y="215.6" transform="rotate(-90 79.7 215.6)">1</text>
<text x="84.8" y="215.6" transform="rotate(-90 84.8 215.6)">2</text>
<text x="89.9" y="215.6" transform="rotate(-90 89.9 215.6)">3</text>
<text x="95" y="215.6" transform="rotate(-90 95 215.6)">4</text>
<text x="100" y="215.6" transform="rotate(-90 100 215.6)">5</text>
<text x="105.1" y="215.6" transform="rotate(-90 105.1 215.6)">6</text>
<text x="110.2" y="215.6" transform="rotate(-90 110.2 215.6)">7</text>
<text x="115.3" y="215.6" transform="rotate(-90 115.3 215.6)">8</text>
<text x="91" y="226.7" transform="rotate(-90 91 226.7)">X5-1</text>
<text x="106.2" y="226.7" transform="rotate(-90 106.2 226.7)">X5-2</text>
</g>
<text font-size="2" x="46.7" y="202.5" transform="rotate(-180 46.7 202.5)">+</text>
</svg>
